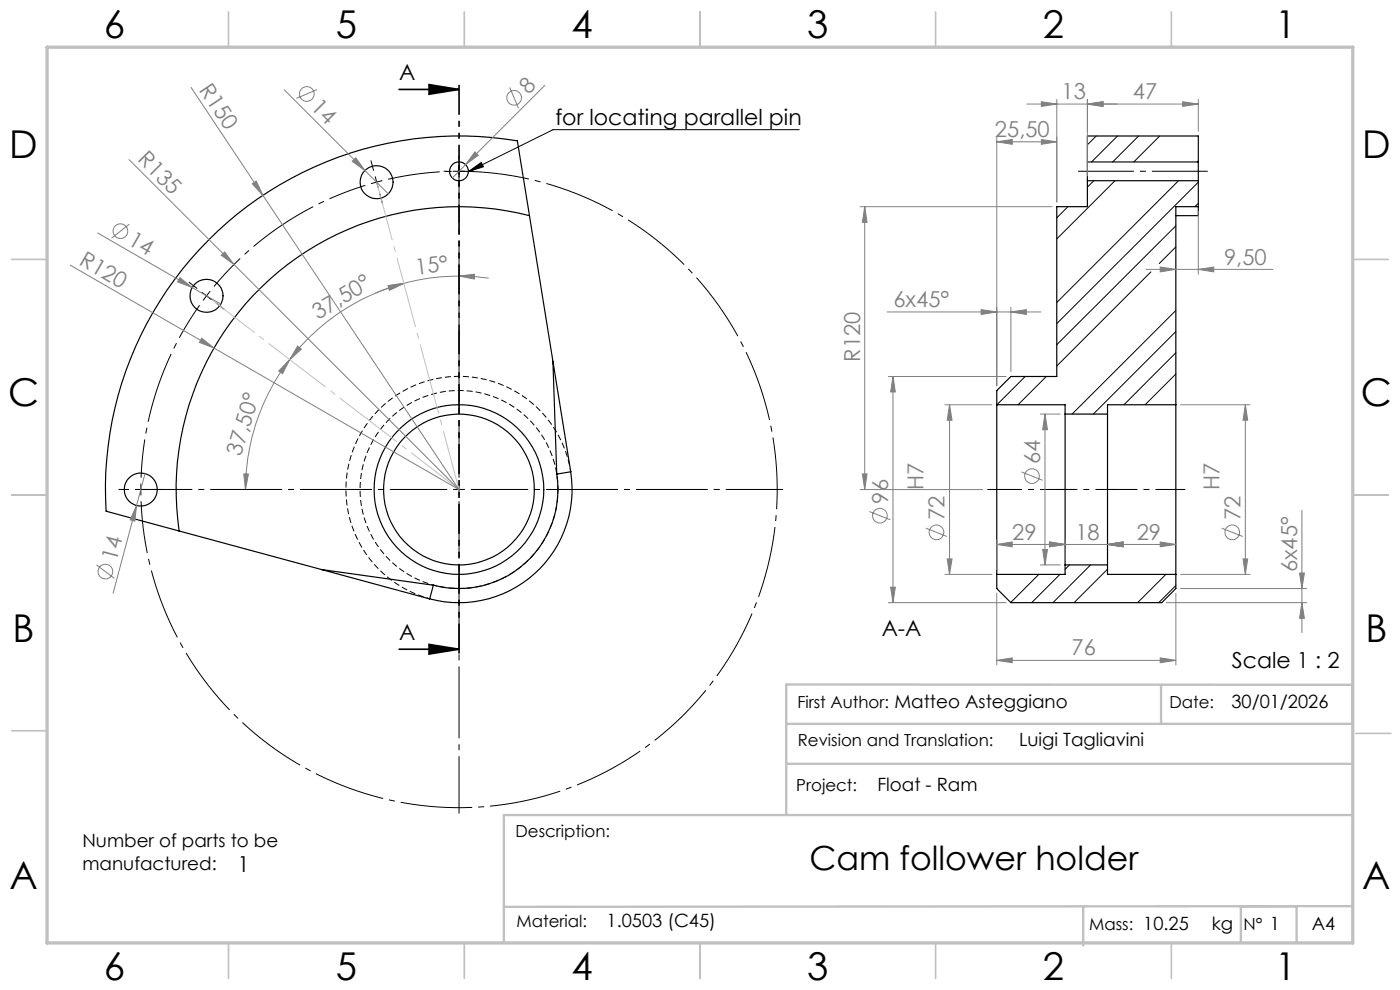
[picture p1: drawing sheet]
<svg xmlns="http://www.w3.org/2000/svg" width="297mm" height="210mm" viewBox="0 0 297 210" stroke-linecap="round" stroke-linejoin="round" font-family="sans-serif">
<path d="M91.1 127a24 24 0 0 1-9.8-41 24 24 0 0 1 39.8 14" fill="none" stroke="#000" stroke-width=".21" stroke-dasharray="1.3 .6" stroke-dashoffset=".6" stroke-linecap="butt"/>
<path d="M118.4 103.8a21 21 0 0 1-31.1 18.5 21 21 0 0 1-1.2-36.2 21 21 0 0 1 32.2 16.3l.1 1.4" fill="none" stroke="#000" stroke-width=".21" stroke-dasharray="1.3 .6" stroke-dashoffset=".4" stroke-linecap="butt"/>
<g fill="none" stroke="#000" stroke-width=".25">
<path d="M230.7 34.4v3.9M230.7 38.3v5.5h-6.5v36.1h-9.7l-3 3v3M230.7 34.4v-5.6h23.5v5.6M230.7 38.3h23.5M230.7 34.4h23.5M254.2 34.4v3.9M254.2 38.3v5.5M112.3 45.7a60 60 0 0 0-74.3 66.9M112.3 45.7l-2.6-15.8a75 75 0 0 0-87.2 78.5l45.7 12.4M112.3 45.7l5 31M254.2 43.8v1.9h-4.8M254.2 43.8h-4.8v42.1"/>
<path d="M117.3 76.7l3.8 23.4M117.3 76.7l.8 23.9M211.5 85.9v35.9M211.5 85.9h14.5v1.9M226 87.8v32M226 87.8h8.9M234.9 87.8v32M249.4 85.9v35.9M249.4 85.9h-14.5v1.9M118.1 100.6a21 21 0 0 1-26.2 23.5M121.1 100.1a24 24 0 0 1-29.9 26.9M121.1 100.1l-3 .5"/>
<path d="M226 119.8v2h-14.5M226 119.8h8.9M234.9 119.8v2h14.5M68.2 120.8l23.7 3.3M68.2 120.8l23 6.2M91.9 124.1l-.7 2.9M211.5 121.8v3l3 3h32l2.9-3v-3"/>
<circle cx="79.9" cy="38.6" r="3.5"/>
<circle cx="97.4" cy="36.3" r="2.01"/>
<circle cx="43.8" cy="62.7" r="3.5"/>
<circle cx="29.9" cy="103.8" r="3.5"/>
<circle cx="97.4" cy="103.8" r="16"/>
<circle cx="97.4" cy="103.8" r="18"/>
</g>
<g fill="none" stroke="#000" stroke-width=".21">
<path d="M96.1 36.3h2.5M97.4 35.1v2.5M99.4 36.4l2.7-1.9 .5 .9zM169.5 27.5h-52.2l-17.9 8.9M232.1 38.3l-1.4 1.4M232.6 28.8l-1.9 1.9M236.5 38.3l-12.3 12.4M237.1 28.8l-5.5 5.6M241.5 28.8l-5.5 5.6M246 28.8l-5.5 5.6M250 38.3l-25.8 25.9M254.2 34.1l-.2 .3"/>
<path d="M254.2 38.7l-30 29.9M226.6 43.8l-2.4 2.4M244.2 57.7l-20 19.9M249.4 47.9l-25.2 25.2M249.4 52.4l-3.5 3.5M254.2 43.1l-.7 .7M42.8 62l1 .8M43.8 62.8l-.7 .9M43.8 62.8l1 .7M44.6 61.8l-.8 1M217.5 79.9l-6 6M222 79.9l-6 6"/>
<path d="M249.4 65.9l-22 21.9M249.4 70.3l-17.4 17.5M249.4 74.8l-11 11.1M249.4 79.3l-6.5 6.6M226.9 119.8l-.9 1M231.4 119.8l-8 8M220.4 121.8l-6 6M224.9 121.8l-6 6M234.9 120.7l-7 7.1M247.3 121.8l-6 6M249.4 124.2l-3.6 3.6"/>
</g>
<g fill="none" stroke="#808080" stroke-width=".21">
<path d="M40.5 18.5l15.3 22.9M60.3 19l22.1 22.1M67.3 19l-4.4 1.9M108.1 18.5l1.9 4.5M115.6 18.1l-16.8 16.8M27.4 33.9l22.2 22.2M53.5 39l.9-.6 1.4 3zM75.5 33.5l1.9 2.7-2.7-2zM98.8 34.9l-2.8 2.9M100.8 32.2l.7 .7-2.7 2zM211.5 30.1l3.2-.5v1zM211.5 29.1v52.7"/>
<path d="M211.5 30.1h12.7M217.8 22.1h36.4M220.9 21.6l3.3 .5-3.3 .5zM220.9 29.6l3.3 .5-3.3 .5zM224.2 21.1v21.8M230.7 22.1l3.3-.5v1zM230.7 21.1v16.3M250.9 21.6l3.3 .5-3.3 .5zM254.2 21.1v6.8M14.9 56.3l82.5 47.5M20.7 49.4l20.1 11.6M27.4 47.5l-3.7 3"/>
<path d="M38.2 58.9l2.6 2.1-3.1-1.2zM47 54.1l.7-.7 1.9 2.7zM49.6 56.1l47.8 47.7M55.8 41.4l41.6 62.4M97.4 58.6l3.3-.4-.1 1zM97.4 58.6a44.5 44.5 0 0 0-11.7 1.5M97.4 58.6l3.9 .1 2.4 .3M182.5 43.8h40.7M183.4 43.8l.5 3.4h-.9zM183.4 43.8v60M243.1 57.1h26.9M246.1 56.6l3.3 .5-3.3 .6z"/>
<path d="M254.2 57.1l3.3-.5v1.1zM254.2 44.8v13.4M40.8 61l6 3.5M42.8 71.7l2.6 2.1-3.1-1.2zM61.5 76.3l-1.6 3-.8-.6zM61.5 76.3a45.4 45.4 0 0 0-9.4 27.5M63.1 73.4l.8 .7-2.4 2.2zM82.3 60.6l3.4-.5-3.1 1.5zM85.7 60.1l-3.1 .9-2.9 1.2M85.7 60.1a44.9 44.9 0 0 0-24.2 16.2M188.2 66.2h32.6M188.5 79.9h24.9"/>
<path d="M189.4 79.9l.5 3.2h-1zM189.4 79.9v47.9M208.1 65.7l3.4 .5-3.4 .5zM214.5 66.2l3.2-.5v1zM214.5 65.2v13.6M200.4 85.9h10M201.4 85.9l.6 3.2h-1.1zM201.4 85.9v35.9M220.7 87.8h4.2M221.7 87.8l.5 3.3h-1zM221.7 87.8v32M250.4 85.9h14.8"/>
<path d="M264.2 85.9l.5 3.2h-1zM264.2 85.9v35.9M20.5 119.8l3.8 2.9M29 107.2l-.4 3.4-1-.3zM30.8 100.5l-6.8 25.3M51.7 100.5l1 .1-.6 3.2zM182.5 103.8h26M183 100.5h.9l-.5 3.3zM184.4 108.5l4.5 1.8M196.4 112l4.5 1.8M200.9 118.6h1.1l-.6 3.2zM211.5 115.5l3.2-.5v1z"/>
<path d="M211.5 115.5h37.9M211.5 114.5v6.4M216.7 100.1l4.5 1.8M220.7 119.8h4.2M221.2 116.5h1l-.5 3.3zM222.6 115l3.4 .5-3.4 .5zM226 114.5v4.3M234.9 115.5l3.3-.5v1zM246.1 115l3.3 .5-3.3 .5zM259.2 112l4.4 1.8M263.7 118.6h1l-.5 3.2zM276.2 108.3v25.9"/>
<path d="M188.5 127.8h24.9M188.9 124.6h1l-.5 3.2zM200.4 121.8h10M211.5 125.8v15.3M246.1 139.6l3.3 .5-3.3 .5zM247.4 127.8h29.8M249.4 125.8v15.3M250.4 124.8h26.8M250.4 121.8h14.8M275.7 121.6h1l-.5 3.2zM276.2 127.8l.5 3.4h-1zM211.5 140.1l3.2-.5v1z"/>
<path d="M211.5 140.1h37.9"/>
<circle cx="65.1" cy="19.9" r="1.57"/>
<circle cx="109.1" cy="20.8" r="1.56"/>
<circle cx="25.5" cy="49" r="1.56"/>
<circle cx="186.7" cy="109.4" r="1.56"/>
<circle cx="198.7" cy="112.9" r="1.56"/>
<circle cx="218.9" cy="101" r="1.55"/>
<circle cx="261.4" cy="112.9" r="1.56"/>
<circle cx="22.4" cy="121.3" r="1.56"/>
</g>
<g fill="none" stroke="#000" stroke-width=".21" stroke-dasharray="15.2 1.3 1.3 1.3" stroke-linecap="butt">
<path d="M79.3 36.2l-.6-2.2M79.9 38.6l-1.2 .4M79.9 38.6l1.2-.3M79.9 38.6l-.3-1.2M79.9 38.6l.3 1.2M94.9 36.3h-.8M97.4 33.8v-.7M97.4 38.8v.8M99.9 36.3h.7M80.6 41l.5 2.2M41.8 61.2l-1.7-1.4M45.8 64.3l1.8 1.3"/>
<path d="M27.4 103.8h-2.3M29.9 103.8v1.3M29.9 103.8v-1.2M29.9 103.8h-1.3M29.9 103.8h1.2M32.4 103.8h2.2M97.4 103.8v-1.2M97.4 103.8h-1.3M97.4 103.8v1.3M97.4 103.8h1.2"/>
</g>
<path d="M77.5 39.3a67.5 67.5 0 0 0-32.1 21.5M42.3 64.7a67.5 67.5 0 0 0-12.4 36.6" fill="none" stroke="#000" stroke-width=".21" stroke-dasharray="15.2 1.3 1.3 1.3" stroke-dashoffset="7.1" stroke-linecap="butt"/>
<path d="M29.9 106.3a67.5 67.5 0 0 0 74.2 64.7 67.5 67.5 0 0 0 59.9-78.1 67.5 67.5 0 0 0-81.7-54.9" fill="none" stroke="#000" stroke-width=".21" stroke-dasharray="15.2 1.3 1.3 1.3" stroke-dashoffset="4.2" stroke-linecap="butt"/>
<path d="M84.7 19h12.7M91 17.9l6.4 1.1-6.4 1zM84.7 137.7h12.7M91 136.7l6.4 1-6.4 1z" fill="none" stroke="#000" stroke-width=".35"/>
<path d="M94.9 103.8h-66.3M97.4 101.3v-66.2M97.4 106.3v66.3M99.9 103.8h66.2" fill="none" stroke="#000" stroke-width=".21" stroke-dasharray="15.2 1.3 1.3 1.3" stroke-dashoffset="3.1" stroke-linecap="butt"/>
<path d="M209.5 103.8h18.5" fill="none" stroke="#000" stroke-width=".21" stroke-dasharray="15.2 1.3 1.3 1.3" stroke-dashoffset="7.9" stroke-linecap="butt"/>
<path d="M237 103.8h-13" fill="none" stroke="#000" stroke-width=".21" stroke-dasharray="15.2 1.3 1.3 1.3" stroke-dashoffset="10.6" stroke-linecap="butt"/>
<path d="M235 103.8h16.5" fill="none" stroke="#000" stroke-width=".21" stroke-dasharray="15.2 1.3 1.3 1.3" stroke-dashoffset="8.9" stroke-linecap="butt"/>
<path d="M256.2 36.3h-27.5" fill="none" stroke="#000" stroke-width=".21" stroke-dasharray="15.2 1.3 1.3 1.3" stroke-dashoffset="3.4" stroke-linecap="butt"/>
<path d="M97.4 16.9v122.8" fill="none" stroke="#000" stroke-width=".35" stroke-dasharray="6.3 1.3 1.3 1.3 1.3 1.3" stroke-dashoffset="-1.1" stroke-linecap="butt"/>
<path d="M79.9 38.6l17.5 65.2M43.8 62.7l53.6 41.1" fill="none" stroke="#c0c0c0" stroke-width=".21" stroke-dasharray="15.2 1.3 1.3 1.3" stroke-dashoffset="2.4" stroke-linecap="butt"/>
<g fill="none" stroke="#c0c0c0" stroke-width=".35">
<path d="M48.5 2.5v7.5M98.5 2.5v7.5M148.5 2.5v7.5M198.5 2.5v7.5M248.5 2.5v7.5M2.5 55h7.5M287 55h7.5M2.5 105h7.5M287 105h7.5M2.5 155h7.5M287.6 155.6h7.5M48.5 200v7.5"/>
<path d="M98.5 200v7.5M148.5 200v7.5M198.5 200v7.5M248.5 200v7.5"/>
</g>
<path d="M166.8 153.6h120.1v-8.3l-120.1-.1v27.7M246.3 145.3v8.3M166.8 162h120.1M286.9 172.9h-180v27.1M229.8 192.3v8.2M275.1 192.2l-168.2 .2M275.1 192.2l-11.9 .1v7.6M275.1 192.2v7.7M275.1 192.2h11.8" fill="none" stroke="#c0c0c0" stroke-width=".5"/>
<path d="M10 10h277v190h-277z" fill="none" stroke="#c0c0c0" stroke-width=".7"/>
<g fill="#000">
<path d="M99.4 36.4l2.7-1.9 .5 .9z"/>
<path d="M91 17.9l6.4 1.1-6.4 1zM91 136.7l6.4 1-6.4 1z"/>
</g>
<g fill="#808080">
<path d="M53.5 39l.9-.6 1.4 3z"/>
<path d="M75.5 33.5l1.9 2.7-2.7-2z"/>
<path d="M47 54.1l.7-.7 1.9 2.7z"/>
<path d="M38.2 58.9l2.6 2.1-3.1-1.2z"/>
<path d="M42.8 71.7l2.6 2.1-3.1-1.2z"/>
<path d="M100.8 32.2l.7 .7-2.7 2z"/>
<path d="M29 107.2l-.4 3.4-1-.3z"/>
<path d="M230.7 22.1l3.3-.5v1zM220.9 21.6l3.3 .5-3.3 .5z"/>
<path d="M222.6 115l3.4 .5-3.4 .5zM234.9 115.5l3.3-.5v1zM234.9 115.5l3.3-.5v1zM246.1 115l3.3 .5-3.3 .5zM208.1 65.7l3.4 .5-3.4 .5zM214.5 66.2l3.2-.5v1zM211.5 140.1l3.2-.5v1zM246.1 139.6l3.3 .5-3.3 .5zM246.1 56.6l3.3 .5-3.3 .6zM254.2 57.1l3.3-.5v1.1zM230.7 22.1l3.3-.5v1zM250.9 21.6l3.3 .5-3.3 .5zM211.5 30.1l3.2-.5v1zM220.9 29.6l3.3 .5-3.3 .5z"/>
<path d="M211.5 115.5l3.2-.5v1zM222.6 115l3.4 .5-3.4 .5z"/>
<path d="M276.2 127.8l.5 3.4h-1zM275.7 121.6h1l-.5 3.2z"/>
<path d="M183 100.5h.9l-.5 3.3zM183.4 43.8l.5 3.4h-.9z"/>
<path d="M264.2 85.9l.5 3.2h-1zM263.7 118.6h1l-.5 3.2zM201.4 85.9l.6 3.2h-1.1zM200.9 118.6h1.1l-.6 3.2zM189.4 79.9l.5 3.2h-1zM188.9 124.6h1l-.5 3.2zM221.7 87.8l.5 3.3h-1zM221.2 116.5h1l-.5 3.3z"/>
<path d="M97.4 58.6l3.3-.4-.1 1zM82.3 60.6l3.4-.5-3.1 1.5z"/>
<path d="M82.3 60.6l3.4-.5-3.1 1.5zM63.1 73.4l.8 .7-2.4 2.2z"/>
<path d="M61.5 76.3l-1.6 3-.8-.6zM51.7 100.5l1 .1-.6 3.2z"/>
</g>
<g font-size="8.1">
<text x="22" y="8">6</text>
<text x="71.2" y="8">5</text>
<text x="121.2" y="8">4</text>
<text x="171.2" y="8">3</text>
<text x="221.2" y="8">2</text>
<text x="270.5" y="8">1</text>
<text x="2" y="33.6">D</text>
<text x="289" y="33.6">D</text>
<text x="1.7" y="86.1">C</text>
<text x="288.7" y="86.1">C</text>
<text x="2.7" y="136.1">B</text>
<text x="289.7" y="136.1">B</text>
<text x="2" y="188.6">A</text>
<text x="289" y="188.6">A</text>
<text x="22" y="208">6</text>
<text x="71.2" y="208">5</text>
<text x="121.2" y="208">4</text>
<text x="171.2" y="208">3</text>
<text x="221.2" y="208">2</text>
<text x="270.5" y="208">1</text>
</g>
<text font-size="7.1" x="171.7" y="184.5">Cam follower holder</text>
<g font-size="4.7">
<text x="84.7" y="16.9">A</text>
<text x="117.8" y="26.5">for locating parallel pin</text>
<text x="84.7" y="135.7">A</text>
<text x="187" y="135">A-A</text>
<text x="261.3" y="141.6">Scale 1 : 2</text>
<text x="50.4" y="184.9">1</text>
</g>
<g font-size="4.7" fill="#808080">
<text x="42.1" y="19.1" transform="rotate(56 42.1 19.1)">R150</text>
<text x="65.7" y="22.9" transform="rotate(45 65.7 22.9)">14</text>
<text x="112.1" y="20.1" transform="rotate(-45 112.1 20.1)">8</text>
<text x="225.2" y="21">13</text>
<text x="240.3" y="21">47</text>
<text x="211.1" y="29.1">25,50</text>
<text x="29" y="34" transform="rotate(45 29 34)">R135</text>
<text x="26.9" y="51.8" transform="rotate(30 26.9 51.8)">14</text>
<text x="16.6" y="56" transform="rotate(30 16.6 56)">R120</text>
<text x="88.3" y="58.3" transform="rotate(-7 88.3 58.3)">15°</text>
<text x="259.7" y="56.1">9,50</text>
<text x="189.5" y="65.1">6x45°</text>
<text x="67.5" y="67.9" transform="rotate(-31 67.5 67.9)">37,50°</text>
<text x="182.4" y="76.7" transform="rotate(-90 182.4 76.7)">R120</text>
<text x="51.1" y="96.9" transform="rotate(-73 51.1 96.9)">37,50°</text>
<text x="220.7" y="98.4" transform="rotate(-90 220.7 98.4)">64</text>
<text x="188.4" y="106.8" transform="rotate(-90 188.4 106.8)">96</text>
<text x="195.9" y="103.9" transform="rotate(-90 195.9 103.9)">H7</text>
<text x="258.7" y="103.9" transform="rotate(-90 258.7 103.9)">H7</text>
<text x="200.4" y="110.3" transform="rotate(-90 200.4 110.3)">72</text>
<text x="263.1" y="110.3" transform="rotate(-90 263.1 110.3)">72</text>
<text x="24.7" y="119.2" transform="rotate(-75 24.7 119.2)">14</text>
<text x="214.7" y="114.4">29</text>
<text x="228.2" y="114.4">18</text>
<text x="241.2" y="114.4">29</text>
<text x="275.2" y="121.4" transform="rotate(-90 275.2 121.4)">6x45°</text>
<text x="227.3" y="139">76</text>
</g>
<g font-size="3.9">
<text x="261.2" y="150.2">30/01/2026</text>
<text x="216.2" y="158.3">Luigi Tagliavini</text>
<text x="186.1" y="167.8">Float - Ram</text>
<text x="17.5" y="179.6">Number of parts to be</text>
<text x="17.5" y="184.5">manufactured:</text>
<text x="128.7" y="196.7">1.0503 (C45)</text>
<text x="257.1" y="197.3">kg</text>
<text x="278.3" y="197.4">A4</text>
</g>
<g font-size="3.5">
<text x="169.2" y="150.1">First Author: Matteo Asteggiano</text>
<text x="248.1" y="150.1">Date:</text>
<text x="169.3" y="158.3">Revision and Translation:</text>
<text x="168.9" y="167.8">Project:</text>
<text x="109.4" y="177.5">Description:</text>
<text x="109.6" y="196.7">Material:</text>
<text x="231.1" y="197.3">Mass: 10.25</text>
<text x="263.8" y="197.3">N° 1</text>
</g>
</svg>
